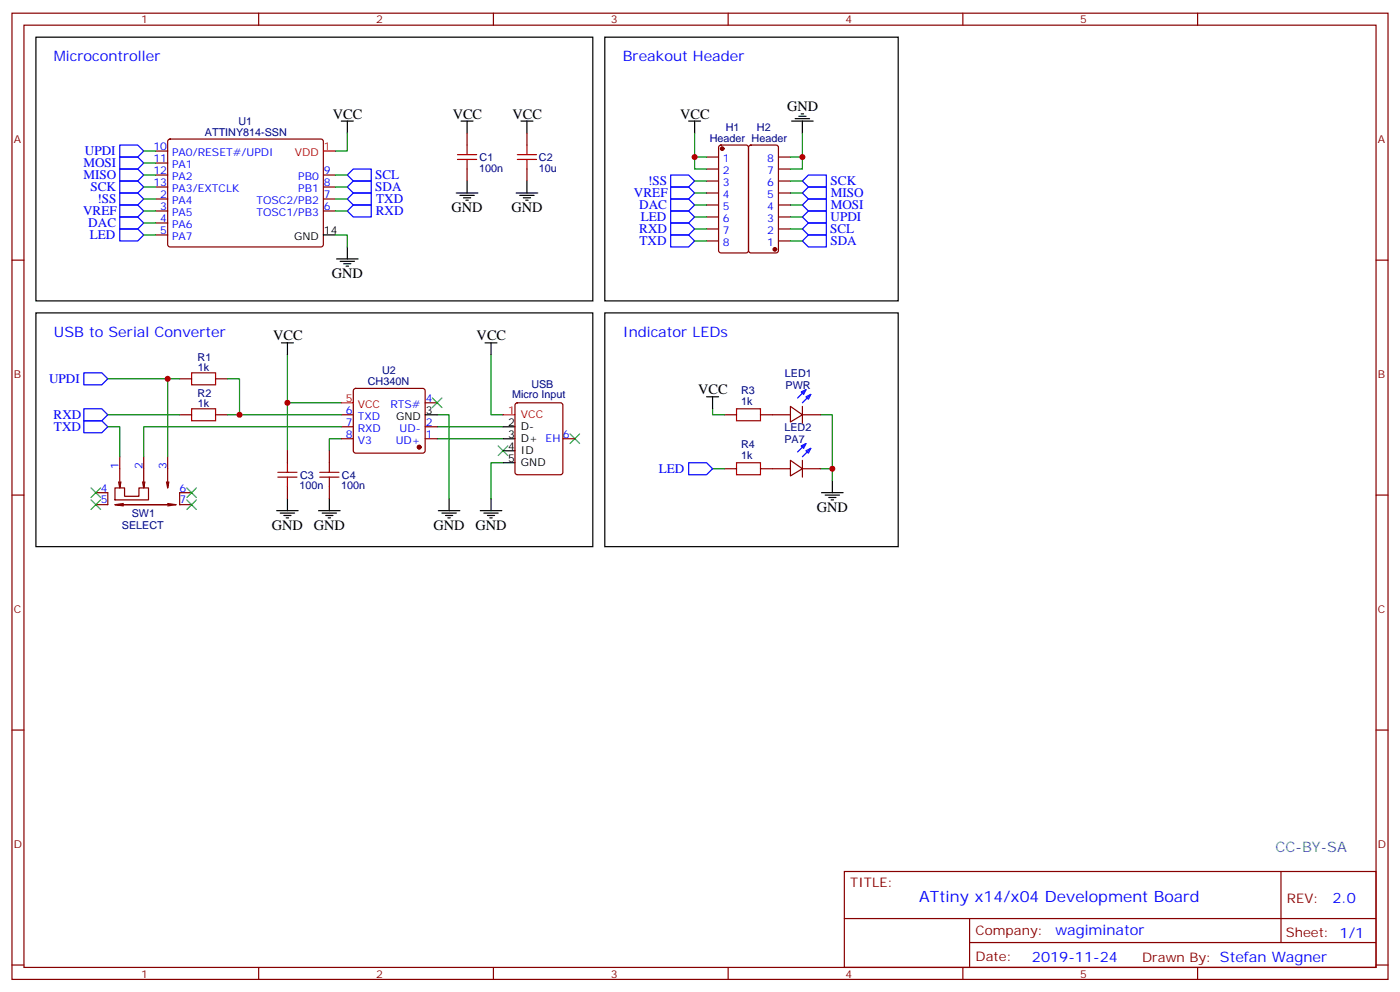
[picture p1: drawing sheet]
<svg xmlns="http://www.w3.org/2000/svg" width="412mm" height="292mm" viewBox="0 0 412 292" stroke-linecap="round" stroke-linejoin="round" font-family="sans-serif">
<g fill="none" stroke="#870000" stroke-width=".35">
<path d="M3.5 3.9h405.4v284.3h-405.4zM7.1 7.4h398.2v277.3h-398.2zM76.2 3.9v3.5M145.3 3.9v3.5M214.5 3.9v3.5M283.6 3.9v3.5M352.8 3.9v3.5M137.6 39.2v3.5M155.2 39.2v3.5M45.9 58.6h3.5M45.9 55h3.5M45.9 51.5h3.5"/>
<path d="M45.9 44.4h3.5M45.9 48h3.5M49.6 41.1l.5-.2h44.4l.5 .2 .2 .5v30.6l-.7 .5-44.7-.1-.4-.6v-30.4zM95.2 58.6h3.6M95.2 55h3.6M95.2 51.5h3.6M137.6 49.7v3.6M155.2 49.7v3.6M208.1 46.2h3.6M208.1 49.7h3.6M208.1 53.3h3.6M208.1 56.8h3.6"/>
<path d="M211.9 42.9l.5-.2h7.4l.6 .4 .1 30.6-.5 .7h-7.6l-.7-.4v-30.6zM220.7 42.9l.5-.2h7.4l.7 .4v30.6l-.5 .7h-7.6l-.7-.4v-30.6zM229.3 46.2h3.5M229.3 49.7h3.5M229.3 53.3h3.5M229.3 56.8h3.5M3.5 76.6h3.6M45.9 62.1h3.5M45.9 65.6h3.5M45.9 69.1h3.5M95.2 62.1h3.6M208.1 60.3h3.6"/>
<path d="M208.1 63.9h3.6M208.1 67.4h3.6M208.1 70.9h3.6M229.3 60.3h3.5M229.3 63.9h3.5M229.3 67.4h3.5M229.3 70.9h3.5M405.3 76.6h3.6M52.9 111.5h3.5M63.5 111.5h3.5M104.3 114.5l.5-.2h19.7l.5 .2 .2 .5v17.6l-.2 .5-.5 .2h-19.7l-.5-.2-.2-.5v-17.6zM125.2 118.5h3.6"/>
<path d="M151.9 118.7l.5-.2h12.7l.7 .5v20l-.5 .6-12.9 .1-.7-.5v-20zM232.8 119.6l3.6 2.5-3.6 2.1zM236.4 119.6v4.9M35.3 134.4v9.2l.3-1.8M42.3 134.4v9.2l.4-1.8M49.4 134.4v9.2l.3-1.8M52.9 122.1h3.5M63.5 122.1h3.5M84.7 132.6v3.6M97 132.6v3.6M100.5 122.1h3.6M100.5 129.1h3.6"/>
<path d="M100.5 125.6h3.6M125.2 129.1h3.6M125.2 125.6h3.6M165.8 129.1h3.5M213.4 137.9h3.6M213.4 122.1h3.6M224 137.9h8.8M224 122.1h8.8M232.8 135.5l3.6 2.4-3.6 2.2zM236.4 137.9h5.3M236.4 135.5v4.9M236.4 122.1h5.3"/>
<path d="M3.5 145.7h3.6M28.2 145h3.5v3.5h-3.5M33.9 143.6h2.8v2.4h4.2v-2.4h2.8v3.5h-9.8zM34.9 141.8l.4 1.8M36.3 148.2l-2.4 .3M42 141.8l.3 1.8M49 141.8l.4 1.8M49.4 148.5h-15.5l2.4 .4M49.4 148.2l2.5 .3h-16.6M51.9 148.5l-2.5 .4M56.4 145h-3.5v3.5h3.5M84.7 143.2v3.6"/>
<path d="M97 143.2v3.6M405.3 145.7h3.6M3.5 214.8h3.6M405.3 214.8h3.6M248.7 256.5h156.6v28.2h-156.6zM377.3 256.5v20.9M248.7 270.3h156.5M285.6 277.4h119.6M285.6 270.3v14.1M3.5 284h3.6M76.2 284.7v3.5M145.3 284.7v3.5"/>
<path d="M214.5 284.7v3.5M283.6 284.7v3.5M352.8 284.7v3.5M405.3 284h3.6"/>
</g>
<path d="M95.2 44.4h3.6M100.5 118.5h3.6M148.2 122.1h3.5" fill="none" stroke="#f00" stroke-width=".35"/>
<g fill="none" stroke="#000" stroke-width=".35">
<path d="M10.6 10.9h164v77.6h-164zM178.2 10.9h86.4v77.6h-86.4zM100.5 35.6h3.6M102.3 35.6v3.6M135.8 35.6h3.5M137.6 35.6v3.6M153.5 35.6h3.5M155.2 35.6v3.6M202.8 35.6h3.6M204.6 35.6v3.6M233.2 35.6h6.3M234.2 34.9h4.3"/>
<path d="M235.3 34.2h2.1M236 33.5h.7M236.4 35.6v3.6M134.4 56.8h6.4M135.5 57.5h4.2M136.5 58.2h2.1M137.2 58.9h.7M137.6 53.3v3.5M152 56.8h6.4M153.1 57.5h4.2M154.2 58.2h2.1M154.9 58.9h.7"/>
<path d="M155.2 53.3v3.5M95.2 69.1h3.6M99.1 76.2h6.4M100.2 76.9h4.2M101.2 77.6h2.2M102 78.3h.7M102.3 72.7v3.5M10.6 92.1h164v68.8h-164zM178.2 92.1h86.4v68.8h-86.4zM82.9 100.9h3.5M84.7 100.9v3.5M142.9 100.9h3.5"/>
<path d="M144.6 100.9v3.5M208.1 116.8h3.6M209.9 116.8v3.5M125.2 122.1h3.6M148.2 136.2h3.5M148.2 132.6h3.5M148.2 129.1h3.5M148.2 125.6h3.5M81.5 150.3h6.3M82.5 151h4.3M83.6 151.7h2.1M84.3 152.4h.7"/>
<path d="M84.7 146.8v3.5M93.8 150.3h6.4M94.9 151h4.2M96 151.7h2.1M96.7 152.4h.7M97 146.8v3.5M129.1 150.3h6.4M130.2 151h4.2M131.2 151.7h2.1M131.9 152.4h.7M132.3 146.8v3.5M141.5 150.3h6.3"/>
<path d="M142.5 151h4.3M143.6 151.7h2.1M144.3 152.4h.7M144.6 146.8v3.5M242 145h6.4M243.1 145.7h4.2M244.1 146.4h2.1M244.8 147.1h.7M245.2 141.5v3.5"/>
</g>
<g fill="none" stroke="#00f" stroke-width=".35">
<path d="M35.3 42.7h5.3l1.7 1.7-1.7 1.8h-5.3zM35.3 56.8h5.3l1.7 1.8-1.7 1.7h-5.3zM35.3 53.3h5.3l1.7 1.7-1.7 1.8h-5.3zM35.3 49.7h5.3l1.7 1.8-1.7 1.8h-5.3zM35.3 46.2h5.3l1.7 1.8-1.7 1.7h-5.3zM102.3 58.6l1.8-1.8h5.3v3.5h-5.3zM102.3 51.5l1.8-1.8h5.3v3.6h-5.3zM102.3 55l1.8-1.7h5.3v3.5h-5.3zM197.6 51.5h5.2l1.8 1.8-1.8 1.7h-5.2zM197.6 55h5.2l1.8 1.8-1.8 1.8h-5.2zM197.6 58.6h5.2l1.8 1.7-1.8 1.8h-5.2zM236.4 56.8l1.7-1.8h5.3v3.6h-5.3z"/>
<path d="M236.4 53.3l1.7-1.8h5.3v3.5h-5.3zM35.3 67.4h5.3l1.7 1.7-1.7 1.8h-5.3zM35.3 63.9h5.3l1.7 1.7-1.7 1.8h-5.3zM35.3 60.3h5.3l1.7 1.8-1.7 1.8h-5.3zM102.3 62.1l1.8-1.8h5.3v3.6h-5.3zM197.6 62.1h5.2l1.8 1.8-1.8 1.7h-5.2zM197.6 69.1h5.2l1.8 1.8-1.8 1.8h-5.2zM197.6 65.6h5.2l1.8 1.8-1.8 1.7h-5.2zM236.4 70.9l1.7-1.8h5.3v3.6h-5.3zM236.4 67.4l1.7-1.8h5.3v3.5h-5.3zM236.4 63.9l1.7-1.8h5.3v3.5h-5.3zM236.4 60.3l1.7-1.7h5.3v3.5h-5.3z"/>
<path d="M24.7 109.7h5.3l1.7 1.8-1.7 1.7h-5.3zM236 115.4l1.4-.7-.7 1.4zM237.4 116.8l1.4-.7-.7 1.4zM237.4 114.7l-2.5 2.4M238.8 116.1l-2.4 2.4M24.7 123.8h5.3l1.7 1.8-1.7 1.8h-5.3zM24.7 120.3h5.3l1.7 1.8-1.7 1.7h-5.3zM202.8 136.2h5.3l1.8 1.7-1.8 1.8h-5.3zM236 131.2l1.4-.7-.7 1.4zM237.4 132.6l1.4-.7-.7 1.4zM237.4 130.5l-2.5 2.5M238.8 131.9l-2.4 2.5"/>
</g>
<g fill="none" stroke="#008700" stroke-width=".35">
<path d="M102.3 39.2v5.2h-3.5M204.6 39.2v10.5h3.5M236.4 39.2v10.5h-3.6M42.3 51.5h3.6M42.3 55h3.6M42.3 58.6h3.6M42.3 44.4h3.6M42.3 48h3.6M98.8 51.5h3.5M98.8 55h3.5M98.8 58.6h3.5M204.6 46.2h3.5"/>
<path d="M204.6 53.3h3.5M204.6 56.8h3.5M232.8 46.2h3.6M232.8 53.3h3.6M232.8 56.8h3.6M42.3 62.1h3.6M42.3 65.6h3.6M42.3 69.1h3.6M98.8 69.1h3.5v3.6M98.8 62.1h3.5M204.6 60.3h3.5M204.6 63.9h3.5"/>
<path d="M204.6 67.4h3.5M204.6 70.9h3.5M232.8 60.3h3.6M232.8 63.9h3.6M232.8 67.4h3.6M232.8 70.9h3.6M31.7 111.5h21.2M49.4 111.5v22.9M67 111.5h3.6v10.6h29.9M84.7 104.4v14.1h15.8M84.7 118.5v14.1M144.6 104.4v17.7h3.6"/>
<path d="M31.7 125.6h3.6v8.8M31.7 122.1h21.2M67 122.1h3.6M100.5 129.1h-3.5v3.5M100.5 125.6h-58.2v8.8M128.8 122.1h3.5v24.7M128.8 129.1h19.4M128.8 125.6h19.4M148.2 136.2h-3.6v10.6M209.9 120.3v1.8h3.5M209.9 137.9h3.5M241.7 122.1h3.5v19.4"/>
<path d="M241.7 137.9h3.5"/>
</g>
<g fill="none" stroke="#a10000" stroke-width=".35">
<path d="M134.8 46.9h5.6M134.8 45.5h5.6M137.6 42.7v2.8M137.6 46.9v2.8M152.4 46.9h5.6M152.4 45.5h5.6M155.2 42.7v2.8M155.2 46.9v2.8M56.4 109.7h7.1v3.5h-7.1zM56.4 120.3h7.1v3.5h-7.1zM81.8 139h5.7M84.7 136.2v2.8"/>
<path d="M94.2 139h5.6M97 136.2v2.8M217 136.2h7v3.5h-7zM217 120.3h7v3.5h-7zM81.8 140.4h5.7M84.7 140.4v2.8M94.2 140.4h5.6M97 140.4v2.8"/>
</g>
<g fill="#870000" stroke="#870000" stroke-width=".35">
<circle cx="123.5" cy="131.6" r=".53"/>
<circle cx="212.7" cy="43.7" r=".53"/>
<circle cx="228.2" cy="73.4" r=".53"/>
</g>
<g fill="none" stroke="#3c3" stroke-width=".35">
<path d="M127.4 117.1l2.8 2.8M130.2 117.1l-2.8 2.8M146.8 131.2l2.8 2.9M149.6 131.2l-2.8 2.9M167.9 127.7l2.8 2.8M170.7 127.7l-2.8 2.8M26.8 143.6l2.8 2.8M26.8 147.1l2.8 2.8M29.6 143.6l-2.8 2.8M29.6 147.1l-2.8 2.8M55 143.6l2.9 2.8M55 147.1l2.9 2.8"/>
<path d="M57.9 143.6l-2.9 2.8M57.9 147.1l-2.9 2.8"/>
</g>
<g fill="#c00">
<circle cx="204.6" cy="46.2" r=".88"/>
<circle cx="236.4" cy="46.2" r=".88"/>
<circle cx="84.7" cy="118.5" r=".88"/>
<circle cx="245.2" cy="137.9" r=".88"/>
<circle cx="49.4" cy="111.5" r=".88"/>
<circle cx="70.6" cy="122.1" r=".88"/>
</g>
<text font-size="4.6" fill="#00f" x="270.8" y="265.5">ATtiny x14/x04 Development Board</text>
<g font-size="4.2" fill="#00f">
<text x="15.9" y="18">Microcontroller</text>
<text x="183.4" y="18">Breakout Header</text>
<text x="15.9" y="99.1">USB to Serial Converter</text>
<text x="183.4" y="99.1">Indicator LEDs</text>
<text x="392.5" y="265.7">2.0</text>
<text x="310.9" y="275.3">wagiminator</text>
<text x="304" y="283.1">2019-11-24</text>
</g>
<g font-size="4.2">
<text x="98.1" y="34.9">VCC</text>
<text x="133.3" y="34.9">VCC</text>
<text x="151" y="34.9">VCC</text>
<text x="200.4" y="34.9">VCC</text>
<text x="231.8" y="32.8">GND</text>
<text x="133" y="62.4">GND</text>
<text x="150.6" y="62.4">GND</text>
<text x="97.7" y="81.8">GND</text>
<text x="80.4" y="100.2">VCC</text>
<text x="140.4" y="100.2">VCC</text>
<text x="205.7" y="116.1">VCC</text>
<text x="80.1" y="155.9">GND</text>
<text x="92.4" y="155.9">GND</text>
<text x="127.7" y="155.9">GND</text>
<text x="140.1" y="155.9">GND</text>
<text x="240.6" y="150.6">GND</text>
</g>
<text font-size="4.2" fill="#0099b0" x="375.7" y="250.8">CC-BY-SA</text>
<g font-size="3.9" fill="#00f">
<text x="25" y="45.7">UPDI</text>
<text x="24.6" y="52.8">MISO</text>
<text x="24.6" y="49.3">MOSI</text>
<text x="110.5" y="52.8">SCL</text>
<text x="26.6" y="56.3">SCK</text>
<text x="28.7" y="59.8">!SS</text>
<text x="110.5" y="56.3">SDA</text>
<text x="110.8" y="59.8">TXD</text>
<text x="186.8" y="58.1">VREF</text>
<text x="191" y="54.5">!SS</text>
<text x="244.7" y="54.5">SCK</text>
<text x="244.7" y="58.1">MISO</text>
<text x="24.5" y="63.4">VREF</text>
<text x="110.7" y="63.4">RXD</text>
<text x="188.3" y="61.6">DAC</text>
<text x="188.7" y="65.1">LED</text>
<text x="244.7" y="65.1">UPDI</text>
<text x="244.7" y="61.6">MOSI</text>
<text x="26" y="66.9">DAC</text>
<text x="26.5" y="70.4">LED</text>
<text x="188.3" y="68.7">RXD</text>
<text x="244.6" y="68.7">SCL</text>
<text x="188.4" y="72.2">TXD</text>
<text x="244.6" y="72.2">SDA</text>
<text x="14.4" y="112.8">UPDI</text>
<text x="15.8" y="123.3">RXD</text>
<text x="15.9" y="126.9">TXD</text>
<text x="194.1" y="139.2">LED</text>
</g>
<g font-size="3.9" fill="#800">
<text x="250.5" y="261.1">TITLE:</text>
<text x="379.1" y="265.7">REV:</text>
<text x="287.4" y="275.3">Company:</text>
<text x="378.7" y="275.9">Sheet: 1/1</text>
<text x="287.4" y="282.9">Date:</text>
<text x="336.4" y="283">Drawn By: Stefan Wagner</text>
</g>
<g font-size="3.2" fill="#800">
<text x="41.6" y="6.9">1</text>
<text x="110.8" y="6.9">2</text>
<text x="179.9" y="6.9">3</text>
<text x="249.1" y="6.9">4</text>
<text x="318.2" y="6.9">5</text>
<text x="4.1" y="42">A</text>
<text x="405.9" y="42">A</text>
<text x="4.1" y="111.1">B</text>
<text x="405.9" y="111.1">B</text>
<text x="4.1" y="180.3">C</text>
<text x="405.9" y="180.3">C</text>
<text x="4.1" y="249.4">D</text>
<text x="405.9" y="249.4">D</text>
<text x="41.6" y="287.7">1</text>
<text x="110.8" y="287.7">2</text>
<text x="179.9" y="287.7">3</text>
<text x="249.1" y="287.7">4</text>
<text x="318.2" y="287.7">5</text>
</g>
<g font-size="3.2" fill="#000080">
<text x="60.4" y="39.9">ATTINY814-SSN</text>
<text x="70.2" y="36.7">U1</text>
<text x="209.1" y="41.7">Header Header</text>
<text x="213.8" y="38.5">H1</text>
<text x="223" y="38.5">H2</text>
<text x="141.3" y="47.4">C1</text>
<text x="158.7" y="47.4">C2</text>
<text x="141.1" y="50.5">100n</text>
<text x="158.7" y="50.5">10u</text>
<text x="58.2" y="106.3">R1</text>
<text x="58.2" y="109.1">1k</text>
<text x="108.3" y="113.3">CH340N</text>
<text x="112.6" y="110.1">U2</text>
<text x="231.2" y="110.8">LED1</text>
<text x="58.2" y="116.9">R2</text>
<text x="58.2" y="119.7">1k</text>
<text x="150.8" y="117.2">Micro Input</text>
<text x="156.5" y="114.3">USB</text>
<text x="218.3" y="119.2">1k</text>
<text x="218.3" y="116.1">R3</text>
<text x="231.4" y="114.4">PWR</text>
<text x="218.3" y="131.9">R4</text>
<text x="231.1" y="130.4">PA7</text>
<text x="231.1" y="126.8">LED2</text>
<text x="218.3" y="135.1">1k</text>
<text x="88.4" y="140.8">C3</text>
<text x="100.7" y="140.8">C4</text>
<text x="88.2" y="144">100n</text>
<text x="100.5" y="144">100n</text>
<text x="35.9" y="155.7">SELECT</text>
<text x="38.8" y="152.2">SW1</text>
</g>
<g font-size="3.2" fill="#00f">
<text x="45.2" y="44.1">10</text>
<text x="45.2" y="47.6">11</text>
<text x="50.7" y="45.9">PA0/RESET#/UPDI</text>
<text x="213" y="47.6">1</text>
<text x="226" y="47.6">8</text>
<text x="45.2" y="51.2">12</text>
<text x="50.7" y="49.4">PA1</text>
<text x="50.7" y="52.9">PA2</text>
<text x="87.8" y="52.9">PB0</text>
<text x="95.4" y="51.2">9</text>
<text x="213" y="51.2">2</text>
<text x="226" y="51.2">7</text>
<text x="45.2" y="54.7">13</text>
<text x="47.2" y="58.2">2</text>
<text x="50.7" y="60">PA4</text>
<text x="50.7" y="56.4">PA3/EXTCLK</text>
<text x="75.5" y="60">TOSC2/PB2</text>
<text x="87.8" y="56.4">PB1</text>
<text x="95.4" y="58.2">7</text>
<text x="95.4" y="54.7">8</text>
<text x="213" y="54.7">3</text>
<text x="213" y="58.2">4</text>
<text x="226" y="58.2">5</text>
<text x="226" y="54.7">6</text>
<text x="47.2" y="61.7">3</text>
<text x="47.2" y="65.3">4</text>
<text x="50.7" y="63.5">PA5</text>
<text x="75.5" y="63.5">TOSC1/PB3</text>
<text x="95.4" y="61.7">6</text>
<text x="213" y="61.7">5</text>
<text x="213" y="65.3">6</text>
<text x="226" y="65.3">3</text>
<text x="226" y="61.7">4</text>
<text x="47.2" y="68.8">5</text>
<text x="50.7" y="67">PA6</text>
<text x="50.7" y="70.6">PA7</text>
<text x="213" y="68.8">7</text>
<text x="226" y="68.8">2</text>
<text x="213" y="72.3">8</text>
<text x="226" y="72.3">1</text>
<text x="115" y="119.9">RTS#</text>
<text x="125.4" y="118.2">4</text>
<text x="101.9" y="121.7">6</text>
<text x="101.9" y="125.2">7</text>
<text x="105.4" y="123.5">TXD</text>
<text x="125.4" y="125.2">2</text>
<text x="101.9" y="128.8">8</text>
<text x="105.4" y="127">RXD</text>
<text x="105.4" y="130.5">V3</text>
<text x="116.6" y="130.5">UD+</text>
<text x="117.7" y="127">UD-</text>
<text x="125.4" y="128.8">1</text>
<text x="165.8" y="128.8">6</text>
<text x="34.9" y="137.9" transform="rotate(-90 34.9 137.9)">1</text>
<text x="42" y="137.9" transform="rotate(-90 42 137.9)">2</text>
<text x="49" y="137.9" transform="rotate(-90 49 137.9)">3</text>
<text x="29.7" y="144.6">4</text>
<text x="29.7" y="148.2">5</text>
<text x="52.9" y="148.2">7</text>
<text x="52.9" y="144.6">6</text>
</g>
<g font-size="3.2" fill="#f00">
<text x="86.9" y="45.9">VDD</text>
<text x="95.4" y="44.1">1</text>
<text x="101.9" y="118.2">5</text>
<text x="105.4" y="119.9">VCC</text>
<text x="149.7" y="121.7">1</text>
<text x="153.5" y="123.1">VCC</text>
</g>
<g font-size="3.2">
<text x="86.7" y="70.6">GND</text>
<text x="95.4" y="68.8">14</text>
<text x="116.6" y="123.5">GND</text>
<text x="125.4" y="121.7">3</text>
<text x="149.7" y="125.2">2</text>
<text x="149.7" y="128.8">3</text>
<text x="153.5" y="130.2">D+ EH</text>
<text x="153.5" y="126.6">D-</text>
<text x="149.7" y="135.8">5</text>
<text x="149.7" y="132.3">4</text>
<text x="153.5" y="137.2">GND</text>
<text x="153.5" y="133.7">ID</text>
</g>
</svg>
